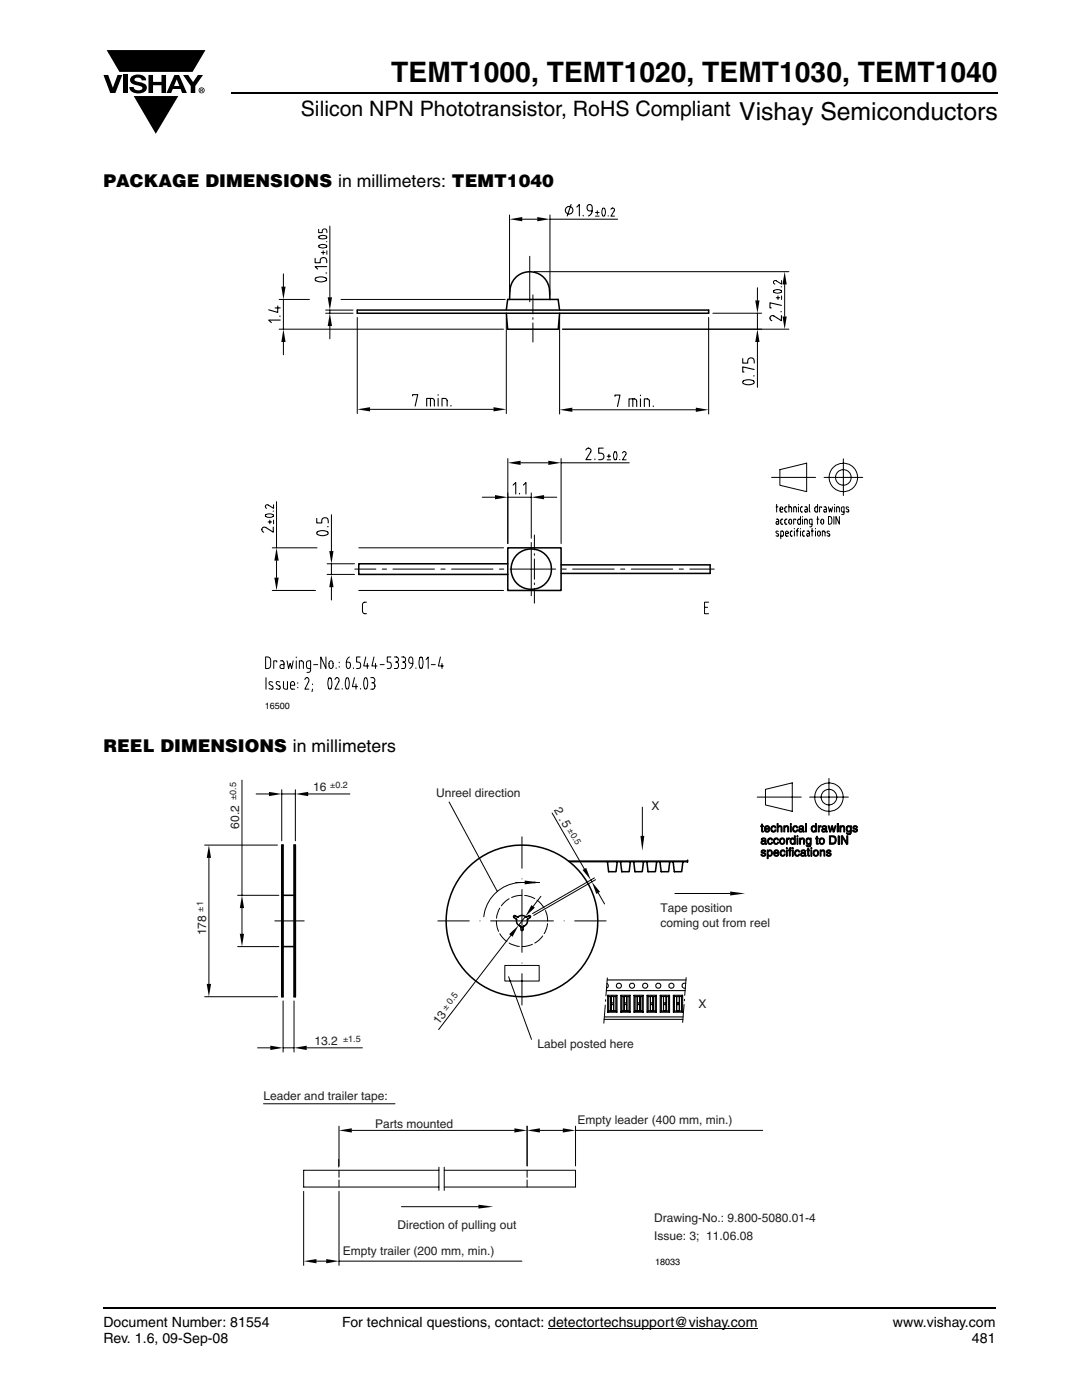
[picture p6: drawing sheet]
<svg xmlns="http://www.w3.org/2000/svg" width="216mm" height="279mm" viewBox="0 0 216 279" stroke-linecap="round" stroke-linejoin="round" font-family="sans-serif">
<g fill="#000">
<path d="M20.6 15h1l.9 2.5 1-2.5h.9l-1.4 3.6h-1zM24.6 15h.9v3.6h-.9zM26.3 15.3a2.1 2.1 0 0 1 2.8 .3l.1 .4h-.9a.79 .79 0 0 0-.7-.5 .79 .79 0 0 0-.8 .4l.3 .3 1 .2a1.08 1.08 0 0 1 1.2 1.1 1.08 1.08 0 0 1-1.1 1.1 1.73 1.73 0 0 1-2.4-1.2h.9a.96 .96 0 0 0 .8 .6 .96 .96 0 0 0 .9-.4 1.31 1.31 0 0 0-1.2-.6 1.03 1.03 0 0 1-1.1-.6 1.03 1.03 0 0 1 .2-1.1zM29.6 15h.9v1.3h1.7v-1.3h.9v3.6h-.9v-1.6h-1.7v1.6h-.9zM26.7 19.2h8.9l-4.5 7.5zM36.5 15h1.1l.9 1.4 1-1.4h1l-1.5 2.2v1.4h-.9v-1.4zM21.3 10h19.7l-2.6 4.4h-3.8h-10.8z"/>
<path d="M35.3 15.8l.5 1.4h-1.1zM34.8 15l-1.6 3.6h1l.3-.8h1.5l.3 .8h1l-1.6-3.6z"/>
<path d="M40.1 17.8h.2v.2h-.2zM40 17.7v.7h.1v-.3l.4 .3-.2-.3 .2-.2-.1-.2z"/>
<path d="M39.8 18a.46 .46 0 0 1 .9 0 .46 .46 0 0 1-.9 0zM39.6 18a.6 .6 0 0 0 1.2 0 .6 .6 0 0 0-1.2 0z"/>
</g>
<path d="M109.4 265.1h41.8" fill="none" stroke="#000" stroke-width=".2"/>
<path d="M46.1 18.6h153M20.6 261h178" fill="none" stroke="#000" stroke-width=".36"/>
<path d="M52.1 40.7h120.1v101.3h-120.1z" fill="#fff"/>
<g fill="none" stroke="#000" stroke-width=".2">
<path d="M55.7 59.8h6.1M56.6 54.7v2.5M56.6 59.8v5.9M63.6 45.8v.6h.7l.1-.5 .4-.2a.53 .53 0 0 1 .4 .7M63.7 49a1.14 1.14 0 0 1 1.5 .1 1.11 1.11 0 0 1-1.6 0zM63.7 47.1a1.14 1.14 0 0 1 1.5 .2 1.11 1.11 0 0 1-1.6 0zM64.1 50.4h.7M64.5 50v.8M65.1 48.2h.1M65.2 50v.8M65.8 45.1v14.2M68 59.8h32.8"/>
<path d="M101.7 42.9v16M104.2 43.7h3M105.7 51.1v9.1M106.3 58.9v3.8M106.6 54.2h50.8M109.7 42.9v16M109.7 43.7h13.5M118.8 43.1h.7M118.8 42.4h.7M119.2 42.1v.7M120.3 41.6l.1-.1a1.08 1.08 0 0 1 0 1.7l-.1-.2a1.53 1.53 0 0 1 0-1.4zM121.4 43v.1"/>
<path d="M121.9 41.8a.37 .37 0 0 1 .5-.3 .37 .37 0 0 1 .2 .6l-.7 1h.7M151.1 57.4v2.6M154.4 58a1.15 1.15 0 0 1 1.6 .1 1.06 1.06 0 0 1-1.7 0zM154.9 59.4h.7M155.2 59.1v.7M155.9 57.2h.1M156 56v.7l-1.1-.7a.37 .37 0 0 0-.6 .2 .37 .37 0 0 0 .3 .5M156 59.1v.7M156.6 56.8v6.4M55.7 65.7h44.8M56.6 68.3v2.5M65 62.5h5.4"/>
<path d="M65 61.9h5.4M65.8 61.9v.6M65.8 65.1v2.5M71.3 63.4v19.1M101 63.4v19.1M106.3 63.4v.3M106.3 64.5v3.8M111.7 62.7v19.9M112.2 65.7h45.2M141.4 63.4v19.2M142.2 62.5h9.8M151.1 62.5v3.2"/>
<path d="M151.1 68.3v9M73.8 81.7h24.7M96.2 99.2h2.6M101.3 91.5v17M101.3 99.2h4.7M103.9 92.4h5.5M106 98.4v9M108.6 99.2h2.5M112 91.5v17M112 92.4h13.6M114.2 81.8h24.6M121.1 91.8h.8"/>
<path d="M121.1 91h.8M121.5 90.7v.7M122.6 90.2l.2-.1a1.11 1.11 0 0 1 0 1.7l-.2-.1a1.57 1.57 0 0 1 0-1.5zM123.7 91.7v.1M124.2 90.4a.37 .37 0 0 1 .5-.2 .37 .37 0 0 1 .2 .5l-.7 1.1h.7M154 95.3h8.7M155.6 93.7l5.4-1.3v5.7l-5.4-1.3zM164.4 95.3h7.8M168.3 91.6v7.3M53 102.8v-.1a1.14 1.14 0 0 1 1.6 .2 1.11 1.11 0 0 1-1.7 0zM53.5 104.2h.7M53.8 103.8v.7"/>
<path d="M54.3 117.8h8.6M54.3 109.3h9M54.5 102h.1M54.6 100.7v.7l-1.1-.6a.37 .37 0 0 0-.5 .2 .37 .37 0 0 0 .2 .4M54.6 103.8v.7M55.2 100.1v9.2M55.2 111.9v3.4M65.3 114.6h5.4M65.3 112.5h5.4M66.1 102.7v7.3M66.1 112.5v2.1M66.1 117.2v2.5"/>
<path d="M70.8 113.6h4.2M71.6 117.8h28.9M71.6 109.3h28.9M76.3 113.6h.8M78.4 113.6h8.3M88 113.6h.8M90.1 113.6h8.3M99.7 113.6h.8M101.8 113.6h4.2v5.3M106 108.3v5.3h4.9M106.6 106.8v3M106.6 110.5v.3"/>
<path d="M106.6 111.6v4M106.6 116.3v.4M106.6 117.4v3M112.1 113.6h.9M114.3 113.6h8.3M123.8 113.6h.9M126 113.6h8.2M135.5 113.6h.9M137.6 113.6h4.9M154.8 101.2h.4M154.9 103.6h.3l.2 .3v.7h-.5v-.5h.5M155 100.7v1.5"/>
<path d="M155.3 106.1l-.4-.1-.1 .2 .5 .4 .1 .3h-.6M155.7 101.7h.5l-.1-.5h-.2a.73 .73 0 0 0-.2 .9l.5 .1M155.8 107h.4l.1-.2v-.5l-.1-.3h-.4v1.5M156.2 103.6l-.4 .1v.2v.6l.4 .1M156.7 106.5h.6l-.1-.4-.2-.1a.72 .72 0 0 0-.2 .9l.5 .1M157 103.6h-.3l-.1 .3 .1 .6 .3 .1M157 101.2h-.3l-.1 .2 .1 .7 .3 .1M157.4 101.2l.5 .1 .1 .9M157.4 100.7v1.5M157.5 103.7l.2-.1a.59 .59 0 0 1 0 1 .64 .64 0 0 1-.2-.9zM158.1 106h-.3l-.1 .3 .1 .6 .3 .1M158.4 102.2v-1h.4l.1 .1v.9"/>
<path d="M158.5 105.5v.1M158.5 106v1M158.8 103.8v-.2h-.4v1M158.9 106h.4M159.3 105.5l-.2 .2v1.3M159.3 100.7h.1M159.3 101.2v1M159.7 103.1v1.5h-.4l-.1-.2v-.6l.1-.2h.4M159.7 105.5v.1M159.7 106v1M160.1 101.2h-.2l-.2 .2 .1 .7 .3 .1M160.1 103.1v.1"/>
<path d="M160.1 103.6v1M160.5 106h-.2l-.2 .3 .1 .6 .3 .1M160.5 104.6v-1l.5 .1 .1 .9M160.6 101.2h.3l.2 .2v.8l-.4-.1-.2-.2 .2-.2h.4M161 106h.4l.1 .3v.7h-.4l-.1-.4 .5-.1M161.5 100.7v1.3l.1 .2M161.9 106h.4M162 104.6h-.3a.65 .65 0 0 1 .1-1h.2v1.2l-.1 .3h-.3M162 105.5v1.5M162.7 105.5v.1M162.7 106v1M163 103.6h.4"/>
<path d="M163.1 100.7v1.5h-.3l-.2-.2v-.7l.1-.1h.4M163.1 103.1v1.5M163.2 106.1l.2-.1a.59 .59 0 0 1 0 1 .65 .65 0 0 1-.2-.9zM163.9 103.7l.3-.1 .1 .2a.65 .65 0 0 1-.2 .8 .63 .63 0 0 1-.2-.9zM163.9 101.3v-.1h-.4v1M164.1 107v-1h.4l.1 .2v.8M164.4 101.2h.4l.1 .2v.8l-.4-.1v-.4h.4M165.3 103.1h.4a1.19 1.19 0 0 1 .1 1.5h-.5zM165.3 101.2l.2 1 .2-.7 .2 .7 .2-1M165.5 106.1l-.4-.1-.1 .2 .6 .5v.2l-.2 .1-.4-.1M166.4 103.1v1.5M166.5 100.7h.1"/>
<path d="M166.5 101.2v1M166.9 102.2v-1h.4l.2 .1v.9M167.5 103.1v1.5l-.7-1.5v1.5M168.4 102.2h-.3a.65 .65 0 0 1 .1-1h.2v1.2l-.1 .3h-.3M169.3 101.3l-.4-.1-.1 .2 .6 .4v.3h-.6M53 131.1h.5a.89 .89 0 0 1 .5 1.2 .84 .84 0 0 1-.1 .9 .84 .84 0 0 1-.9 .2zM53.1 135.2v2.4M54.4 136.1l-.5-.1-.2 .3 .1 .3 .6 .3a.33 .33 0 0 1 .1 .4 .33 .33 0 0 1-.3 .2l-.5-.1M55.2 132.1v-.2h-.6v1.5M55.8 136.1l-.4-.1-.3 .2a.88 .88 0 0 0 .8 .8v.2l-.1 .3-.7-.1M56 131.9h.5l.2 .4v1.1h-.5a.4 .4 0 0 1-.3-.4 .4 .4 0 0 1 .3-.4h.5M56.6 136v.4a.83 .83 0 0 0 .3 1.1h.5v-1.5"/>
<path d="M57.3 131.9l.3 1.5 .3-1 .3 1 .3-1.5M58 136.8h.8a.53 .53 0 0 0-.6-.7l-.2 .3v.9l.3 .2h.5M59.1 131.1v.2M59.1 131.9v1.5M59.4 136.3v.1M59.4 137.2v.1M59.7 133.4v-1.5h.6l.2 .3v1.2M60.8 135.6a.45 .45 0 0 1 .7-.3 .45 .45 0 0 1 .1 .7l-.8 1.5h.8M62 133.4h-.5a1.02 1.02 0 0 1-.1-1.5h.6v1.8l-.3 .5h-.4M62.4 137.5l-.1 .5M62.4 136.5v.1M62.6 132.6h.8"/>
<path d="M65 131.1v2.3l-1-2.3v2.3M65.7 135.3l.2-.1a2 2 0 0 1 0 2.3l-.3-.1-.2-.8 .1-.8zM65.8 132h.5l.1 .2v.9l-.3 .3-.4-.3v-.9zM66.8 135.6a.45 .45 0 0 1 .7-.3 .45 .45 0 0 1 .1 .7l-.8 1.5h.9M67.1 133.3v.1M67.7 132.1v.2M67.7 133v.2M68.3 137.4v.1M69.2 135.3l.1-.1a2 2 0 0 1 .1 2.3l-.3-.1-.2-.8 .1-.8zM69.7 131.1a1.72 1.72 0 0 0-.5 2.1l.2 .2a.65 .65 0 0 0 .5-.8 .65 .65 0 0 0-.8-.5M70.5 133.3v.1M70.7 135.2l-.4 1.8h1"/>
<path d="M71 136.5v1M71.9 131.1h-.7v1h.4a.67 .67 0 0 1 .3 .9 .67 .67 0 0 1-.7 .4M72 137.4v.1M72.8 135.3l.2-.1a2 2 0 0 1 0 2.3l-.2-.1-.2-.8v-.8zM73 131.1l-.4 1.8h1M73.1 120.2l-.6 .1-.2 .5 .1 1.4 .2 .2 .5 .1M73.3 132.4v1M74 135.2h.4a.53 .53 0 0 1 .4 .5 .53 .53 0 0 1-.4 .6M74.2 136.3h.2M74.4 136.3a.69 .69 0 0 1 .4 .6 .69 .69 0 0 1-.4 .6h-.4M74.6 131.1l-.4 1.8h1M74.9 132.4v1"/>
<path d="M75.9 132.6h.8M78 131.1h-.7v1h.4a.67 .67 0 0 1 .4 .9 .67 .67 0 0 1-.8 .4M78.7 131.1h.4a.52 .52 0 0 1 .4 .5 .52 .52 0 0 1-.4 .5M78.9 132.1h.2M79.1 132.1a.69 .69 0 0 1 .4 .7 .69 .69 0 0 1-.4 .6h-.4M80.1 131.1h.4a.52 .52 0 0 1 .4 .5 .52 .52 0 0 1-.4 .5M80.3 132.1h.2M80.5 132.1a.67 .67 0 0 1 .4 .9 .67 .67 0 0 1-.8 .4M82.4 132.4a.67 .67 0 0 1-.8-.5 .67 .67 0 0 1 .4-.8 1.19 1.19 0 0 1 .3 1.6l-.3 .5-.2 .2M83 133.3v.1M83.8 131.2l.3-.1a1.99 1.99 0 0 1 0 2.3l-.3-.1-.2-.8zM85 131.6l.4-.5v2.3"/>
<path d="M86.1 132.6h.8M87.9 131.1l-.4 1.8h1M88.2 132.4v1M140.6 121.2h.6M141.4 120.2h-.8v2.3h.8"/>
<circle cx="168.3" cy="95.3" r="1.55"/>
<circle cx="168.3" cy="95.3" r="2.84"/>
</g>
<g fill="#000">
<path d="M56.1 57.2h.9l-.4 2.6zM65.4 59.3h.8l-.4 2.6zM101.7 43.7l2.5-.4v.9zM107.2 43.3l2.5 .4-2.5 .5zM150.7 60h.8l-.4 2.5zM156.6 54.2l.4 2.6h-.9zM56.6 65.7l.4 2.6h-.9zM65.8 62.5l.4 2.6h-.8zM151.1 65.7l.4 2.6h-.8zM156.1 63.2h.9l-.4 2.5zM71.3 81.7l2.5-.4v.8zM98.5 81.3l2.5 .4-2.5 .4z"/>
<path d="M98.8 98.8l2.5 .4-2.5 .4zM101.3 92.4l2.6-.5v.9zM106 99.2l2.6-.4v.8zM109.4 91.9l2.6 .5-2.6 .4zM111.7 81.8l2.5-.4v.8zM138.8 81.4l2.6 .4-2.6 .4zM54.7 115.3h.9l-.4 2.5zM55.2 109.3l.4 2.6h-.9zM66.1 114.6l.4 2.6h-.8zM65.7 110h.8l-.4 2.5z"/>
</g>
<g fill="none" stroke="#000" stroke-width=".22">
<path d="M62.9 51.6v.8h1a.72 .72 0 0 1 .6-1 .72 .72 0 0 1 .7 1M63 55.5a1.84 1.84 0 0 1 2.2 .2v.1a1.69 1.69 0 0 1-2.3 0zM65 54.5h.2M65.2 53.2h-2.3l.5 .5M113.9 40.8l-.7 2.3M115.1 41.3l.5-.5v2.3M116.4 43v.1M118.2 42.1a.7 .7 0 0 1-1-.4 .7 .7 0 0 1 .5-.9l.1 .1a1.47 1.47 0 0 1-.4 2.2M54.9 61.5h1M55.4 61.1v1.3l-1.8-.6M55.8 63.1h.1M55.9 63.9h-2.3l.5 .5"/>
<path d="M82.3 79v-.2h1.1l-.6 2.2M85.9 79.5v1.5M87.4 78.8v.1M87.4 79.5v1.5M122.7 79.1v-.2h1l-.5 2.2M126.3 79.6v1.5M127.8 78.9v.1M127.8 79.6v1.5M148.2 71.6v.9h1a.72 .72 0 0 1 .6-1.1 .72 .72 0 0 1 .7 1.1M148.2 76.1a1.79 1.79 0 0 1 2.3 .1v.1a1.68 1.68 0 0 1-2.3 0zM150.4 75h.1M150.5 73.7l-2.3-.5v1h.3"/>
<path d="M155.8 62.2h.1M155.9 63v1l-1.5-.9a.52 .52 0 0 0-.7 .2 .52 .52 0 0 0 .3 .7M155.9 60.9l-2.3-.5v1.1h.3M85.1 81v-1.5h1.1l.3 .2 .2 1.3M88.2 81v-1.5l.7 .1 .3 .2v1.2M90 80.9v.1M102.4 96.8l.5-.5v2.3M103.7 98.5v.1M104.4 96.8l.5-.5v2.3M116.9 89.8a.52 .52 0 0 1 .7-.3 .52 .52 0 0 1 .3 .7l-1 1.5h1M118.7 91.6v.1M120.4 89.4h-.9v1.1a.72 .72 0 0 1 1 .6 .72 .72 0 0 1-1 .6"/>
<path d="M125.5 81.1v-1.5l1.4 .1 .1 .4v1M128.6 81.1v-1.5h.7l.3 .3v1.2M130.4 81v.1M54.5 105.2v1l-1.5-.9a.52 .52 0 0 0-.7 .2 .52 .52 0 0 0 .3 .7M63.2 103.5v.9h1a.72 .72 0 0 1 .6-1.1 .72 .72 0 0 1 .7 1.1M63.3 106.1a1.8 1.8 0 0 1 2.2 .2v.2a1.63 1.63 0 0 1-2.3 0zM65.4 105.1h.1"/>
<circle cx="113.6" cy="42" r=".76"/>
</g>
<g fill="none" stroke="#000" stroke-width=".31">
<path d="M101.7 59.8a5.4 5.4 0 0 1 1.6-4.7 4 4 0 0 1 6.4 3v1.7M71.3 61.9h70.1v.6h-70.1zM101 61.9l.3-2.1h10.1l.3 2.1M101 62.5l.3 3.2h10.1l.3-3.2M101.3 109.3h10.7v8.5h-10.7zM101.3 112.5h-29.7v2.1h29.7M112 112.7h29.7v1.7h-29.7"/>
<circle cx="106" cy="113.6" r="4"/>
</g>
<path d="M39 155.3h132.1v97.5h-132.1z" fill="#fff"/>
<g fill="#000">
<path d="M53.7 158l2.5 .5-2.5 .4zM58.9 158.5l2.6-.5v.9zM41.7 168.7l.4 2.5h-.8zM104.7 175.7l3 .4-3 .4zM106.5 175.9l1.2 .2-1.2 .2zM116.2 173.6l.8-.4 .9 2.4zM118.1 176l1.6 2-.7 .4zM127.8 166.8h.8l-.4 3zM145.7 177.9l3 .4-3 .4zM41.3 196.4h.8l-.4 2.5zM47.9 186.4h.8l-.4 2.5zM48.3 178.7l.4 2.5h-.8z"/>
<path d="M101.6 186.4l1.9-1.7-1.2 2.3zM106 180.6l.7 .5-1.9 1.8zM53.9 208.7l2.6 .4-2.6 .5zM58.7 209.1l2.5-.4v.9zM67.6 225.6l2.6-.4v.8zM102.6 225.2l2.6 .4-2.6 .4zM105.2 225.6l2.5-.4v.8zM112.3 225.2l2.5 .4-2.5 .4zM60.6 251.7l2.5-.4v.8zM65.1 251.3l2.5 .4-2.5 .4zM95.5 240.4l2.9 .4-2.9 .4z"/>
<path d="M152 167.4h.4l-.5 .2z" fill-rule="evenodd"/>
<path d="M152 167.8l.6 .1a.38 .38 0 0 0-.4 0 .38 .38 0 0 0-.1 .4l.5 .1a.4 .4 0 0 1-.6 .1 .4 .4 0 0 1 0-.7z" fill-rule="evenodd"/>
<path d="M151.8 170.5l.5 .2h-.4z" fill-rule="evenodd"/>
<path d="M152 164.5h.1v.3h.2v.2h-.2l.2 1.1-.3-.1v-.2v-.8h-.2v-.2h.2z" fill-rule="evenodd"/>
<path d="M152.1 169.7l.2-.1 .4 .2-.6 .1 .1 .2 .3 .1a.37 .37 0 0 1 .3 .4 .37 .37 0 0 1-.3 .3l-.6-.2h.6l.1-.3a.5 .5 0 0 1-.5-.1 .5 .5 0 0 1-.2-.5z" fill-rule="evenodd"/>
<path d="M152 167.3l.3-.1a.54 .54 0 0 1 .5 .2 .54 .54 0 0 1 .1 .6v.3h-.4l.1-.4-.6-.1 .6-.1v-.2z" fill-rule="evenodd"/>
<path d="M152.3 168.3h.4z" fill-rule="evenodd"/>
<path d="M152.7 165h.4l-.4 .3h.9v.2h-.9l.2 .3 .2 .1h-.4l-.2-.5z" fill-rule="evenodd"/>
<path d="M152.3 169.8h.4l.1 .2z" fill-rule="evenodd"/>
<path d="M152.7 168.4l.3-.1v.2z" fill-rule="evenodd"/>
<path d="M152.7 164.9a.53 .53 0 0 1 .6-.1 .53 .53 0 0 1 .3 .5h-.9h.7a.5 .5 0 0 0-.7-.4z" fill-rule="evenodd"/>
<path d="M153.1 169.6l.4 .2a.5 .5 0 0 0-.3 .5 .5 .5 0 0 0 .4 .4h-.3v.7h-.2z" fill-rule="evenodd"/>
<path d="M153.3 169.8h.3z" fill-rule="evenodd"/>
<path d="M153.3 167.4h.4l-.3 .3a.49 .49 0 0 0 .3 .6h-.4l-.1-.2z" fill-rule="evenodd"/>
<path d="M152.7 165.9h.4l.5-.2a.54 .54 0 0 1-.4 .4 .54 .54 0 0 1-.5-.2z" fill-rule="evenodd"/>
<path d="M153.3 169.7a.54 .54 0 0 1 .7 .1 .54 .54 0 0 1 .1 .7 .49 .49 0 0 1-.7 .3l-.1-.1h.3a.5 .5 0 0 0 .3-.6 .5 .5 0 0 0-.6-.3z" fill-rule="evenodd"/>
<path d="M153.3 167.4a.48 .48 0 0 1 .6-.2 .48 .48 0 0 1 .3 .5z" fill-rule="evenodd"/>
<path d="M153.9 165h.4a.49 .49 0 0 0-.3 .4 .49 .49 0 0 0 .3 .5h-.4l-.1-.2z" fill-rule="evenodd"/>
<path d="M153.3 168.3h.4l.5-.2a.49 .49 0 0 1-.4 .4 .49 .49 0 0 1-.5-.2z" fill-rule="evenodd"/>
<path d="M154 164.9l.5-.1 .2 .1 .1 .3h-.2l-.1-.2z" fill-rule="evenodd"/>
<path d="M154.5 167.4h.4a.51 .51 0 0 0-.4 .4 .51 .51 0 0 0 .3 .5h-.3l-.1-.2z" fill-rule="evenodd"/>
<path d="M154.5 169.8h.4l-.3 .1v.3h.8v.1h-.8v.3l.3 .1h-.4l-.1-.4z" fill-rule="evenodd"/>
<path d="M153.9 165.9h.4l.3-.3h.2a.49 .49 0 0 1-.3 .5 .49 .49 0 0 1-.6-.2z" fill-rule="evenodd"/>
<path d="M154.5 167.4l.2-.2a.44 .44 0 0 1 .7 .5h-.2l-.1-.2z" fill-rule="evenodd"/>
<path d="M154.5 169.7a.54 .54 0 0 1 .6 0 .54 .54 0 0 1 .3 .5h-.8h.6l-.1-.4z" fill-rule="evenodd"/>
<path d="M155.1 164.4h.2v.6h.2l-.2 .2v.8h-.2z" fill-rule="evenodd"/>
<path d="M155.3 165h.3z" fill-rule="evenodd"/>
<path d="M154.5 168.3h.4l.3-.2h.2a.5 .5 0 0 1-.4 .4 .5 .5 0 0 1-.5-.2z" fill-rule="evenodd"/>
<path d="M154.5 170.7h.6l.1-.2h.2v.1a.52 .52 0 0 1-.9 .1z" fill-rule="evenodd"/>
<path d="M155.3 164.9a.41 .41 0 0 1 .5-.1 .41 .41 0 0 1 .3 .4v.8h-.3v-.9l-.1-.1z" fill-rule="evenodd"/>
<path d="M155.7 167.4h.4a.49 .49 0 0 0-.4 .5 .49 .49 0 0 0 .4 .4h-.4a.79 .79 0 0 1 0-.9z" fill-rule="evenodd"/>
<path d="M155.8 169.8h.4a.54 .54 0 0 0-.2 .8l.2 .1h-.4l-.1-.3z" fill-rule="evenodd"/>
<path d="M155.7 167.4a.6 .6 0 0 1 .8 .1 .6 .6 0 0 1 0 .8 .6 .6 0 0 1-.8 0h.4a.5 .5 0 0 0 .3-.4 .5 .5 0 0 0-.3-.5z" fill-rule="evenodd"/>
<path d="M155.8 169.7l.6-.1 .3 .5z" fill-rule="evenodd"/>
<path d="M156.4 164.8l.4 .2-.2 .2v.8h-.2z" fill-rule="evenodd"/>
<path d="M156.6 165h.3z" fill-rule="evenodd"/>
<path d="M155.8 170.7h.5l.2-.3 .2 .1a.49 .49 0 0 1-.4 .4 .49 .49 0 0 1-.5-.2z" fill-rule="evenodd"/>
<path d="M156.6 164.9l.4-.1 .3 .1 .1 1.1h-.2l-.1-1z" fill-rule="evenodd"/>
<path d="M156.9 167.2l.4 .3-.2 .3v.7h-.2z" fill-rule="evenodd"/>
<path d="M157.3 167.3l.2-.1v.2l-.4 .1z" fill-rule="evenodd"/>
<path d="M157.5 169.3h.3l-.1 .3h.2v.2h-.2v1.1h-.2v-1.1h-.2z" fill-rule="evenodd"/>
<path d="M157.8 167.4h.4a.49 .49 0 0 0-.4 .5 .49 .49 0 0 0 .4 .4l.3 .1a.61 .61 0 0 1-.8-.2 .61 .61 0 0 1 .1-.8z" fill-rule="evenodd"/>
<path d="M157.6 169.2h.3v.1h-.4z" fill-rule="evenodd"/>
<path d="M157.8 167.4l.3-.2 .4 .2z" fill-rule="evenodd"/>
<path d="M158.2 168.3h.3z" fill-rule="evenodd"/>
<path d="M158.3 165h.4a.49 .49 0 0 0-.3 .4 .49 .49 0 0 0 .3 .5h-.4l-.1-.2z" fill-rule="evenodd"/>
<path d="M158.7 169.8h.4a.49 .49 0 0 0-.4 .5 .49 .49 0 0 0 .4 .4l-.5-.1-.1-.4z" fill-rule="evenodd"/>
<path d="M158.5 166.8h.2v1.7l-.4-.2 .2-.2v-.5l-.2-.2h.2z" fill-rule="evenodd"/>
<path d="M158.3 164.9l.4-.1a.42 .42 0 0 1 .5 .4h-.2l-.2-.2z" fill-rule="evenodd"/>
<path d="M158.7 169.8l.5-.2 .4 .5h-.2l-.1-.3z" fill-rule="evenodd"/>
<path d="M158.3 165.9h.5l.2-.3h.2a.48 .48 0 0 1-.4 .5 .48 .48 0 0 1-.5-.2z" fill-rule="evenodd"/>
<path d="M159.5 165l.4-.1-.3 .3h-.2z" fill-rule="evenodd"/>
<path d="M159.4 165.5l.7-.1-.1 .1a.29 .29 0 0 0-.4 0 .29 .29 0 0 0 0 .4h.5a.42 .42 0 0 1-.5 .2 .42 .42 0 0 1-.2-.6z" fill-rule="evenodd"/>
<path d="M158.7 170.7h.4l.5-.3a.49 .49 0 0 1-.4 .5 .49 .49 0 0 1-.5-.2z" fill-rule="evenodd"/>
<path d="M159.5 167.2l.4 .2-.2 .4v.7h-.2z" fill-rule="evenodd"/>
<path d="M159.7 167.4h.4z" fill-rule="evenodd"/>
<path d="M159.9 169.8h.4l-.5 .2z" fill-rule="evenodd"/>
<path d="M159.8 170.3l.7-.1-.6 .3 .2 .2h.4a.41 .41 0 0 1-.5 .2 .41 .41 0 0 1-.2-.5z" fill-rule="evenodd"/>
<path d="M159.5 164.9l.4-.1 .4 .1 .1 1h-.4l.1-.2v-.3h-.6l.6-.1v-.2z" fill-rule="evenodd"/>
<path d="M159.8 165.9h.4z" fill-rule="evenodd"/>
<path d="M159.8 167.4a.4 .4 0 0 1 .4-.2 .4 .4 0 0 1 .3 .4v.9h-.2l-.1-1.1z" fill-rule="evenodd"/>
<path d="M159.9 169.8l.5-.2a.85 .85 0 0 1 .4 1.1h-.4l.1-.5h-.6l.6-.1-.1-.3z" fill-rule="evenodd"/>
<path d="M160.2 170.7h.4z" fill-rule="evenodd"/>
<path d="M160.2 165.9h.3v.1z" fill-rule="evenodd"/>
<path d="M160.6 170.8l.3-.1v.2z" fill-rule="evenodd"/>
<path d="M160.9 167.4h.4a.51 .51 0 0 0-.3 .5 .51 .51 0 0 0 .3 .4h.3a.6 .6 0 0 1-.8-.1 .6 .6 0 0 1 .1-.8z" fill-rule="evenodd"/>
<path d="M160.8 168.6l.4 .2 .5 .1-.6 .1z" fill-rule="evenodd"/>
<path d="M160.9 167.4l.4-.2 .4 .2z" fill-rule="evenodd"/>
<path d="M161.2 169.3h.2v.3h.2v.2h-.2l.1 1.1h-.2l-.1-.3v-.8h-.2v-.2h.2z" fill-rule="evenodd"/>
<path d="M161.7 167.2h.2l-.1 1.5-.1 .2-.4-.1 .3-.2v-.3h-.3l.4-.3-.2-.6h.2z" fill-rule="evenodd"/>
<path d="M162 164.9l.4 .1-.3 .2 .1 .6 .5 .1a.61 .61 0 0 1-.8-.1 .61 .61 0 0 1 .1-.9z" fill-rule="evenodd"/>
<path d="M162 164.9a.45 .45 0 0 1 .7 .1z" fill-rule="evenodd"/>
<path d="M162.4 169.8h.4l-.3 .2a.49 .49 0 0 0 .3 .7h-.4l-.1-.1z" fill-rule="evenodd"/>
<path d="M162.4 165.9h.3z" fill-rule="evenodd"/>
<path d="M162.4 169.8a.62 .62 0 0 1 .8 0 .62 .62 0 0 1 0 .9 .62 .62 0 0 1-.8 0h.4a.49 .49 0 0 0 .3-.4 .49 .49 0 0 0-.3-.5z" fill-rule="evenodd"/>
<path d="M162.7 164.4h.2v1.6l-.4-.1 .2-.3-.2-.6h.2z" fill-rule="evenodd"/>
<path d="M162.9 166.9h.2v.3h.2v.2h-.2v.8l.2 .1v.2l-.4-.2v-.9h-.2v-.2h.2z" fill-rule="evenodd"/>
<path d="M163.3 164.8l.3 .2-.1 .2v.8h-.2z" fill-rule="evenodd"/>
<path d="M163.6 167.4h.4a.49 .49 0 0 0-.4 .5 .49 .49 0 0 0 .4 .4h-.4l-.1-.2z" fill-rule="evenodd"/>
<path d="M163.6 164.8h.2v.2h-.4z" fill-rule="evenodd"/>
<path d="M163.6 169.6l.4 .2-.2 .3v.8h-.2z" fill-rule="evenodd"/>
<path d="M163.8 169.8h.3z" fill-rule="evenodd"/>
<path d="M163.6 167.4a.6 .6 0 0 1 1 .5 .6 .6 0 0 1-1 .4h.4l.3-.2a.49 .49 0 0 0-.4-.7z" fill-rule="evenodd"/>
<path d="M164.1 164.9h.4l-.5 .3z" fill-rule="evenodd"/>
<path d="M164.1 165.4h.7l-.2 .1a.3 .3 0 0 0-.3 0 .3 .3 0 0 0-.1 .3l.5 .1a.43 .43 0 0 1-.4 .2 .43 .43 0 0 1-.3-.4z" fill-rule="evenodd"/>
<path d="M163.9 169.8l.3-.2 .3 .2 .1 1.1h-.2l-.1-1.1z" fill-rule="evenodd"/>
<path d="M164.1 164.9l.4-.1 .4 .1 .1 1h-.4l.2-.5h-.7l.7-.2-.1-.2z" fill-rule="evenodd"/>
<path d="M164.4 165.9h.4z" fill-rule="evenodd"/>
<path d="M164.9 170.5l.5 .2h-.5z" fill-rule="evenodd"/>
<path d="M164.8 165.9h.3v.1z" fill-rule="evenodd"/>
<path d="M165 169.7l.4-.1 .3 .1-.5 .1v.3a.48 .48 0 0 1 .6 .6l-.3 .2-.6-.2h.5l.2-.2a.68 .68 0 0 1-.7-.6z" fill-rule="evenodd"/>
<path d="M165.2 164.8h.2l.3 1-.1 .2z" fill-rule="evenodd"/>
<path d="M165.3 169.8h.5v.2z" fill-rule="evenodd"/>
<path d="M165.9 164.8h.2l-.3 1.2h-.2z" fill-rule="evenodd"/>
<path d="M166.1 164.8l.3 1-.1 .2-.3-.9z" fill-rule="evenodd"/>
<path d="M165.5 166.8h.8l.4 .2h-1v1.3h.9l-.1 .1-1 .1z" fill-rule="evenodd"/>
<path d="M166.1 167h.6a1.08 1.08 0 0 1-.1 1.3h-.9h.6a.57 .57 0 0 0 .3-.8l-.1-.4z" fill-rule="evenodd"/>
<path d="M166.6 164.8h.2l-.3 1.2h-.2z" fill-rule="evenodd"/>
<path d="M167.6 164.8l.4 .2-.2 .2v.8h-.2z" fill-rule="evenodd"/>
<path d="M167.8 165h.3z" fill-rule="evenodd"/>
<path d="M167.9 166.8h.2v1.7h-.2z" fill-rule="evenodd"/>
<path d="M168.1 166.8l.9 1.4-.1 .3-.8-1.4z" fill-rule="evenodd"/>
<path d="M167.8 164.9l.3-.1 .4 .1 .1 1.1h-.2l-.1-1z" fill-rule="evenodd"/>
<path d="M168.9 165h.5l-.2 .1a.54 .54 0 0 0 .2 .8h.3a.44 .44 0 0 1-.8-.1z" fill-rule="evenodd"/>
<path d="M168.9 166.2l.4 .2h.5l-.3 .2a.47 .47 0 0 1-.6-.4z" fill-rule="evenodd"/>
<path d="M169 166.8h.2v1.7h-.3z" fill-rule="evenodd"/>
<path d="M169 164.9a.43 .43 0 0 1 .7 .1z" fill-rule="evenodd"/>
<path d="M169.7 164.8h.2l-.1 1.6h-.5l.3-.1 .1-.4h-.3a.54 .54 0 0 0 .2-.8l-.1-.1h.2z" fill-rule="evenodd"/>
<path d="M170.1 165.6l.5 .3h-.4z" fill-rule="evenodd"/>
<path d="M170.2 164.9l.4-.1 .3 .1h.1l-.5 .1-.1 .2 .7 .4a.5 .5 0 0 1-.3 .5 .5 .5 0 0 1-.6-.2l.7-.1v-.2l-.7-.3z" fill-rule="evenodd"/>
<path d="M170.6 164.9h.4l.1 .3z" fill-rule="evenodd"/>
</g>
<g fill="none" stroke="#000" stroke-width=".2">
<path d="M48.3 155.7v23M51.1 158.5h2.6M56.2 157.6v10.2M56.2 158.5h2.7M58.9 157.6v10.2M61.5 158.5h8.3M151.1 159.1h8.8M152.7 157.5l5.4-1.3v5.7l-5.4-1.3zM161.6 159.1h7.7M165.4 155.4v7.3M40.8 168.7h14.6M41.7 171.2v25.2"/>
<path d="M47.4 178.7h8.2M89.6 160.1l9.6 17.7M101.6 179.4l-.8 .6-.8 .8M102.9 176.1h4.8M104.2 176.1a7.7 7.7 0 0 0-7.7 6.9M104.2 178.7l-1.3 .1-.8 .3M104.2 167v6.3M104.2 177.5v12.6M104.2 175.4h.1M104.7 178.7l1.3 .3 .7 .4M107.2 179.6l.8 .8 .6 .8M107.9 178.9l-1.5 2"/>
<path d="M110.2 162.2l6.4 11.2M117.9 175.6l.2 .4M118.6 175.2l-12.3 7.1M118.8 175.6l-12.3 7.1M119.4 178.2l1.2 2.2M128.2 161.1v5.7M134.7 178.3h11M151.8 170.5l.5 .2h-.4zM152 164.5h.1v.3h.2v.2h-.2l.2 1.1-.3-.1v-.2v-.8h-.2v-.2h.2zM152 167.4h.4l-.5 .2zM152 167.8l.6 .1a.38 .38 0 0 0-.4 0 .38 .38 0 0 0-.1 .4l.5 .1a.4 .4 0 0 1-.6 .1 .4 .4 0 0 1 0-.7zM152 167.3l.3-.1a.54 .54 0 0 1 .5 .2 .54 .54 0 0 1 .1 .6v.3h-.4l.1-.4-.6-.1 .6-.1v-.2z"/>
<path d="M152.1 169.7l.2-.1 .4 .2-.6 .1 .1 .2 .3 .1a.37 .37 0 0 1 .3 .4 .37 .37 0 0 1-.3 .3l-.6-.2h.6l.1-.3a.5 .5 0 0 1-.5-.1 .5 .5 0 0 1-.2-.5zM152.3 168.3h.4zM152.3 169.8h.4l.1 .2zM152.7 168.4l.3-.1v.2zM152.7 165.9h.4l.5-.2a.54 .54 0 0 1-.4 .4 .54 .54 0 0 1-.5-.2zM152.7 165h.4l-.4 .3h.9v.2h-.9l.2 .3 .2 .1h-.4l-.2-.5zM152.7 164.9a.53 .53 0 0 1 .6-.1 .53 .53 0 0 1 .3 .5h-.9h.7a.5 .5 0 0 0-.7-.4zM153.1 169.6l.4 .2a.5 .5 0 0 0-.3 .5 .5 .5 0 0 0 .4 .4h-.3v.7h-.2zM153.3 169.8h.3zM153.3 168.3h.4l.5-.2a.49 .49 0 0 1-.4 .4 .49 .49 0 0 1-.5-.2zM153.3 167.4h.4l-.3 .3a.49 .49 0 0 0 .3 .6h-.4l-.1-.2zM153.3 169.7a.54 .54 0 0 1 .7 .1 .54 .54 0 0 1 .1 .7 .49 .49 0 0 1-.7 .3l-.1-.1h.3a.5 .5 0 0 0 .3-.6 .5 .5 0 0 0-.6-.3z"/>
<path d="M153.3 167.4a.48 .48 0 0 1 .6-.2 .48 .48 0 0 1 .3 .5zM153.9 165.9h.4l.3-.3h.2a.49 .49 0 0 1-.3 .5 .49 .49 0 0 1-.6-.2zM153.9 165h.4a.49 .49 0 0 0-.3 .4 .49 .49 0 0 0 .3 .5h-.4l-.1-.2zM154 164.9l.5-.1 .2 .1 .1 .3h-.2l-.1-.2zM154.5 168.3h.4l.3-.2h.2a.5 .5 0 0 1-.4 .4 .5 .5 0 0 1-.5-.2zM154.5 167.4h.4a.51 .51 0 0 0-.4 .4 .51 .51 0 0 0 .3 .5h-.3l-.1-.2zM154.5 169.8h.4l-.3 .1v.3h.8v.1h-.8v.3l.3 .1h-.4l-.1-.4zM154.5 167.4l.2-.2a.44 .44 0 0 1 .7 .5h-.2l-.1-.2zM154.5 170.7h.6l.1-.2h.2v.1a.52 .52 0 0 1-.9 .1zM154.5 169.7a.54 .54 0 0 1 .6 0 .54 .54 0 0 1 .3 .5h-.8h.6l-.1-.4zM155.1 164.4h.2v.6h.2l-.2 .2v.8h-.2zM155.3 165h.3z"/>
<path d="M155.3 164.9a.41 .41 0 0 1 .5-.1 .41 .41 0 0 1 .3 .4v.8h-.3v-.9l-.1-.1zM155.7 167.4h.4a.49 .49 0 0 0-.4 .5 .49 .49 0 0 0 .4 .4h-.4a.79 .79 0 0 1 0-.9zM155.7 167.4a.6 .6 0 0 1 .8 .1 .6 .6 0 0 1 0 .8 .6 .6 0 0 1-.8 0h.4a.5 .5 0 0 0 .3-.4 .5 .5 0 0 0-.3-.5zM155.8 170.7h.5l.2-.3 .2 .1a.49 .49 0 0 1-.4 .4 .49 .49 0 0 1-.5-.2zM155.8 169.8h.4a.54 .54 0 0 0-.2 .8l.2 .1h-.4l-.1-.3zM155.8 169.7l.6-.1 .3 .5zM156.4 164.8l.4 .2-.2 .2v.8h-.2zM156.6 165h.3zM156.6 164.9l.4-.1 .3 .1 .1 1.1h-.2l-.1-1zM156.9 169.6h.2v1.3h-.2zM156.9 169.2h.2v.2h-.2zM156.9 167.2l.4 .3-.2 .3v.7h-.2z"/>
<path d="M157.3 167.3l.2-.1v.2l-.4 .1zM157.5 169.3h.3l-.1 .3h.2v.2h-.2v1.1h-.2v-1.1h-.2zM157.6 169.2h.3v.1h-.4zM157.7 164.8h.2v1.2h-.2zM157.7 164.4h.2v.2h-.2zM157.8 167.4h.4a.49 .49 0 0 0-.4 .5 .49 .49 0 0 0 .4 .4l.3 .1a.61 .61 0 0 1-.8-.2 .61 .61 0 0 1 .1-.8zM157.8 167.4l.3-.2 .4 .2zM158.1 169.6h.2v1.3h-.2zM158.1 169.2h.2v.2h-.2zM158.2 168.3h.3zM158.3 165h.4a.49 .49 0 0 0-.3 .4 .49 .49 0 0 0 .3 .5h-.4l-.1-.2zM158.3 165.9h.5l.2-.3h.2a.48 .48 0 0 1-.4 .5 .48 .48 0 0 1-.5-.2z"/>
<path d="M158.3 164.9l.4-.1a.42 .42 0 0 1 .5 .4h-.2l-.2-.2zM158.5 166.8h.2v1.7l-.4-.2 .2-.2v-.5l-.2-.2h.2zM158.7 170.7h.4l.5-.3a.49 .49 0 0 1-.4 .5 .49 .49 0 0 1-.5-.2zM158.7 169.8h.4a.49 .49 0 0 0-.4 .5 .49 .49 0 0 0 .4 .4l-.5-.1-.1-.4zM158.7 169.8l.5-.2 .4 .5h-.2l-.1-.3zM159 167.2h.2v1.3h-.2zM159 166.8h.2v.2h-.2zM159.4 165.5l.7-.1-.1 .1a.29 .29 0 0 0-.4 0 .29 .29 0 0 0 0 .4h.5a.42 .42 0 0 1-.5 .2 .42 .42 0 0 1-.2-.6zM159.5 165l.4-.1-.3 .3h-.2zM159.5 164.9l.4-.1 .4 .1 .1 1h-.4l.1-.2v-.3h-.6l.6-.1v-.2zM159.5 167.2l.4 .2-.2 .4v.7h-.2zM159.7 167.4h.4z"/>
<path d="M159.8 167.4a.4 .4 0 0 1 .4-.2 .4 .4 0 0 1 .3 .4v.9h-.2l-.1-1.1zM159.8 165.9h.4zM159.8 170.3l.7-.1-.6 .3 .2 .2h.4a.41 .41 0 0 1-.5 .2 .41 .41 0 0 1-.2-.5zM159.9 169.8h.4l-.5 .2zM159.9 169.8l.5-.2a.85 .85 0 0 1 .4 1.1h-.4l.1-.5h-.6l.6-.1-.1-.3zM160.2 165.9h.3v.1zM160.2 170.7h.4zM160.6 170.8l.3-.1v.2zM160.7 164.4h.2v1.6h-.2zM160.8 168.6l.4 .2 .5 .1-.6 .1zM160.9 167.4h.4a.51 .51 0 0 0-.3 .5 .51 .51 0 0 0 .3 .4h.3a.6 .6 0 0 1-.8-.1 .6 .6 0 0 1 .1-.8zM160.9 167.4l.4-.2 .4 .2z"/>
<path d="M161.2 169.3h.2v.3h.2v.2h-.2l.1 1.1h-.2l-.1-.3v-.8h-.2v-.2h.2zM161.7 167.2h.2l-.1 1.5-.1 .2-.4-.1 .3-.2v-.3h-.3l.4-.3-.2-.6h.2zM161.8 169.6h.2v1.3h-.2zM161.8 169.2h.2v.2h-.2zM162 164.9l.4 .1-.3 .2 .1 .6 .5 .1a.61 .61 0 0 1-.8-.1 .61 .61 0 0 1 .1-.9zM162 164.9a.45 .45 0 0 1 .7 .1zM162.4 169.8h.4l-.3 .2a.49 .49 0 0 0 .3 .7h-.4l-.1-.1zM162.4 169.8a.62 .62 0 0 1 .8 0 .62 .62 0 0 1 0 .9 .62 .62 0 0 1-.8 0h.4a.49 .49 0 0 0 .3-.4 .49 .49 0 0 0-.3-.5zM162.4 165.9h.3zM162.7 164.4h.2v1.6l-.4-.1 .2-.3-.2-.6h.2zM162.9 166.9h.2v.3h.2v.2h-.2v.8l.2 .1v.2l-.4-.2v-.9h-.2v-.2h.2zM163.3 164.8l.3 .2-.1 .2v.8h-.2z"/>
<path d="M163.6 167.4h.4a.49 .49 0 0 0-.4 .5 .49 .49 0 0 0 .4 .4h-.4l-.1-.2zM163.6 164.8h.2v.2h-.4zM163.6 167.4a.6 .6 0 0 1 1 .5 .6 .6 0 0 1-1 .4h.4l.3-.2a.49 .49 0 0 0-.4-.7zM163.6 169.6l.4 .2-.2 .3v.8h-.2zM163.8 169.8h.3zM163.9 169.8l.3-.2 .3 .2 .1 1.1h-.2l-.1-1.1zM164.1 165.4h.7l-.2 .1a.3 .3 0 0 0-.3 0 .3 .3 0 0 0-.1 .3l.5 .1a.43 .43 0 0 1-.4 .2 .43 .43 0 0 1-.3-.4zM164.1 164.9h.4l-.5 .3zM164.1 164.9l.4-.1 .4 .1 .1 1h-.4l.2-.5h-.7l.7-.2-.1-.2zM164.4 165.9h.4zM164.8 165.9h.3v.1zM164.9 170.5l.5 .2h-.5z"/>
<path d="M165 169.7l.4-.1 .3 .1-.5 .1v.3a.48 .48 0 0 1 .6 .6l-.3 .2-.6-.2h.5l.2-.2a.68 .68 0 0 1-.7-.6zM165.2 164.8h.2l.3 1-.1 .2zM165.3 169.8h.5v.2zM165.5 166.8h.8l.4 .2h-1v1.3h.9l-.1 .1-1 .1zM165.9 164.8h.2l-.3 1.2h-.2zM166.1 164.8l.3 1-.1 .2-.3-.9zM166.1 167h.6a1.08 1.08 0 0 1-.1 1.3h-.9h.6a.57 .57 0 0 0 .3-.8l-.1-.4zM166.6 164.8h.2l-.3 1.2h-.2zM167 164.8h.3v1.2h-.3zM167 164.4h.3v.2h-.3zM167.2 166.8h.3v1.7h-.3zM167.6 164.8l.4 .2-.2 .2v.8h-.2z"/>
<path d="M167.8 165h.3zM167.8 164.9l.3-.1 .4 .1 .1 1.1h-.2l-.1-1zM167.9 166.8h.2v1.7h-.2zM168.1 166.8l.9 1.4-.1 .3-.8-1.4zM168.9 166.2l.4 .2h.5l-.3 .2a.47 .47 0 0 1-.6-.4zM168.9 165h.5l-.2 .1a.54 .54 0 0 0 .2 .8h.3a.44 .44 0 0 1-.8-.1zM169 166.8h.2v1.7h-.3zM169 164.9a.43 .43 0 0 1 .7 .1zM169.7 164.8h.2l-.1 1.6h-.5l.3-.1 .1-.4h-.3a.54 .54 0 0 0 .2-.8l-.1-.1h.2zM170.1 165.6l.5 .3h-.4zM170.2 164.9l.4-.1 .3 .1h.1l-.5 .1-.1 .2 .7 .4a.5 .5 0 0 1-.3 .5 .5 .5 0 0 1-.6-.2l.7-.1v-.2l-.7-.3zM170.6 164.9h.4l.1 .3z"/>
<path d="M40.8 198.9h14.6M47.4 188.9h8.2M48.3 181.2v5.2M54.8 183.8h5.9M56.5 199.8v10.2M58.7 199.8v10.2M87.4 183.8h6.2M95.8 183.8h.1M97.9 183.8h12.5M99 183.8l.2 1.2 .3 .9M99.7 181.2l-.5 1.2-.1 .8M99.7 186.3l.6 .9 .8 .7"/>
<path d="M100.7 192.7h6.9v3.1h-6.9zM101.5 194.9l4.6 12.5M101.6 188.2l1.2 .5 .8 .2M101.9 186.7l-14.4 18.8M104.2 194.3v6.3M104.2 192.2h.1M104.8 182.9l-1.3 1.8M106.2 188.5l-2 .4M108.3 186.8l-.7 .8-.9 .6M108.8 181.7l.3 .9 .2 1.2M109.2 184.3l-.1 .8-.5 1.2M112.6 183.8h.1"/>
<path d="M114.7 183.8h6.2M120.8 199.5v.3M121.2 195.2l-.3 3.6M136.6 199.4v.3M136.9 195.1l-.3 3.6M51.4 209.1h2.5M56.5 209.1h2.2M61.2 209.1h11.1M120.8 200.6l-.3 3.6M136.5 200.5l-.3 3.5M52.6 220.3h26.2M60.6 237.8v14.7"/>
<path d="M67.6 231.4v1.5M67.6 224.7v8M67.6 233.6v1.4M67.6 235.5v1.4M67.6 237.8v14.7M70.2 225.6h32.4M87.6 233.6h-27v3.3h27M87.6 232.9v4.7M88.6 233.6h26.2v3.3h-26.2M88.6 232.9v4.7M105.2 224.7v8M105.2 233.6v1.4"/>
<path d="M105.2 235.5v1.4M107.7 225.6h4.6M114.8 225.6h37.4M114.8 224.7v8M63.1 251.7h2M67.6 251.7h36.5M80.1 240.8h15.4"/>
<circle cx="165.4" cy="159.1" r="2.84"/>
<circle cx="165.4" cy="159.1" r="1.56"/>
</g>
<g fill="#000">
<path d="M156.9 169.6h.2v1.3h-.2zM156.9 169.2h.2v.2h-.2zM157.7 164.8h.2v1.2h-.2zM157.7 164.4h.2v.2h-.2zM158.1 169.6h.2v1.3h-.2zM158.1 169.2h.2v.2h-.2zM159 167.2h.2v1.3h-.2zM159 166.8h.2v.2h-.2zM160.7 164.4h.2v1.6h-.2zM161.8 169.6h.2v1.3h-.2zM161.8 169.2h.2v.2h-.2zM167 164.8h.3v1.2h-.3z"/>
<path d="M167 164.4h.3v.2h-.3zM167.2 166.8h.3v1.7h-.3z"/>
</g>
<g fill="none" stroke="#000" stroke-width=".31">
<path d="M56.2 168.7h.3v30.2h-.3zM56.5 178.7h2.2M58.7 168.7h.2v30.2h-.2zM113.5 171.9h23.7M113.6 172h23.6M121.2 172l.2 2h1.5l.3-2M123.8 172l.3 2h1.4l.3-2M126.4 172l.3 2h1.5l.2-2M129.1 172l.2 2h1.5l.2-2M131.7 172l.2 2h1.5l.2-2M134.3 172l.3 2h1.4l.3-2M137.2 171.7v.4"/>
<path d="M56.5 188.9h2.2M102.6 182.7l.6 .3a1.64 1.64 0 0 1 1.9 0l.5-.3 .3 .2-.7 .5a1.45 1.45 0 0 1-.8 1.6l-.1 .6-.1 .1-.2-.1v-.6a1.56 1.56 0 0 1-1-1.6l-.5-.4z"/>
<circle cx="104.2" cy="183.8" r="15.1"/>
</g>
<g fill="none" stroke="#000" stroke-width=".22">
<path d="M121 197.7h15.7M121.1 196.3l.2 .1a.51 .51 0 0 1-.3 .8M121.2 195.6h15.7M121.2 198.6h1.9v3.4h-1.9zM121.2 198.6l.3 .3M121.9 198.9h.5v2.9h-.5zM121.9 198.9h-.4v2.9h.4M122.9 198.9v2.9h-.5M123.1 198.6l-.2 .3h-.5M123.9 198.6h1.8v3.4h-1.8zM123.9 198.6l.2 .3M124.5 198.9h.6v2.9h-.6z"/>
<path d="M124.5 198.9h-.4v2.9h.4M125.5 198.9v2.9h-.4M125.7 198.6l-.2 .3h-.4M126.5 198.6h1.9v3.4h-1.9zM126.5 198.6l.2 .3M127.1 198.9h.6v2.9h-.6zM127.1 198.9h-.4v2.9h.4M127.2 198.9h.5v2.9h-.5zM128.1 198.9v2.9h-.4M128.4 198.6l-.3 .3h-.4M129.1 198.6h1.9v3.4h-1.9zM129.1 198.6l.2 .3"/>
<path d="M129.8 198.9h.5v2.9h-.5zM129.8 198.9h-.5v2.9h.5M129.8 198.9h.1M130.7 198.9v2.9h-.4M131 198.6l-.3 .3h-.4M131.7 198.6h1.9v3.4h-1.9zM131.7 198.6l.3 .3M132.4 198.9h.5v2.9h-.5zM132.4 198.9h-.4v2.9h.4M133.4 198.9v2.9h-.5M133.6 198.6l-.2 .3h-.5M134.4 198.6h1.8v3.4h-1.8z"/>
<path d="M134.4 198.6l.2 .3M135 198.9h.6v2.9h-.6zM135 198.9h-.4v2.9h.4M135 198.9h.1M135 198.9h.5v2.9h-.5zM135.6 198.9h-.1M136 198.9v2.9h-.5M136.2 198.6l-.2 .3h-.4M136.8 196.3h-.5l-.2 .2 .1 .6 .6 .1M120.5 203.4h15.8M120.6 202.9h15.7M121.5 201.8l-.3 .2"/>
<path d="M121.9 201.8h.1M122.4 201.8h.1M122.9 201.8l.2 .2M124.1 201.8l-.2 .2M124.5 201.8h.1M125.1 201.8h.1M125.5 201.8l.2 .2M126.7 201.8l-.2 .2M127.2 201.8h-.1M127.4 200.1l.2 .2-.2 .2-.1-.3zM127.7 201.8h.1M128.1 201.8l.3 .2"/>
<path d="M129.3 201.8l-.2 .2M130.3 201.8h.1M130.7 201.8l.3 .2M132 201.8l-.3 .2M132.4 201.8h.1M132.9 201.8h.1M133.4 201.8l.2 .2M134.6 201.8l-.2 .2M136 201.8l.2 .2"/>
<circle cx="123.5" cy="196.7" r=".51"/>
<circle cx="126.1" cy="196.7" r=".51"/>
<circle cx="128.7" cy="196.7" r=".51"/>
<circle cx="131.4" cy="196.7" r=".51"/>
<circle cx="134" cy="196.7" r=".51"/>
<circle cx="122.2" cy="200.3" r=".19"/>
<circle cx="124.8" cy="200.3" r=".2"/>
<circle cx="130" cy="200.3" r=".19"/>
<circle cx="132.7" cy="200.3" r=".2"/>
<circle cx="135.3" cy="200.3" r=".19"/>
</g>
<text font-size="5.6" x="78.1" y="16.4">TEMT1000, TEMT1020, TEMT1030, TEMT1040</text>
<text font-size="4.9" x="147.5" y="24">Vishay Semiconductors</text>
<text font-size="4.2" x="60" y="23.1">Silicon NPN Phototransistor, RoHS Compliant</text>
<g font-size="3.5">
<text x="20.6" y="37.3">PACKAGE DIMENSIONS in millimeters: TEMT1040</text>
<text x="20.6" y="150.1">REEL DIMENSIONS in millimeters</text>
</g>
<g font-size="2.8">
<text x="20.6" y="264.9">Document Number: 81554</text>
<text x="20.6" y="268.1">Rev. 1.6, 09-Sep-08</text>
<text x="68.3" y="264.9">For technical questions, contact: detectortechsupport@vishay.com</text>
<text x="178.2" y="264.9">www.vishay.com</text>
<text x="194" y="268.1">481</text>
</g>
<g font-size="2.4" fill="#231f20">
<text x="62.5" y="157.9">16</text>
<text x="87" y="159">Unreel direction</text>
<text x="110.5" y="161.7" transform="rotate(60 110.5 161.7)">2 .5</text>
<text x="130" y="161.7">X</text>
<text x="47.7" y="165.4" transform="rotate(-90 47.7 165.4)">60.2</text>
<text x="131.8" y="185">coming out from reel</text>
<text x="131.8" y="182">Tape position</text>
<text x="41.1" y="186.7" transform="rotate(-90 41.1 186.7)">178</text>
<text x="139.3" y="201.1">X</text>
<text x="62.7" y="208.6">13.2</text>
<text x="87.6" y="204.5" transform="rotate(-52 87.6 204.5)">13</text>
<text x="107.3" y="209.2">Label posted here</text>
<text x="52.6" y="219.5">Leader and trailer tape:</text>
<text x="74.8" y="225.1">Parts mounted</text>
<text x="115.2" y="224.4">Empty leader (400 mm, min.)</text>
<text x="79.3" y="245.2">Direction of pulling out</text>
<text x="130.5" y="243.9">Drawing-No.: 9.800-5080.01-4</text>
<text x="68.4" y="250.4">Empty trailer (200 mm, min.)</text>
<text x="130.5" y="247.6">Issue: 3; 11.06.08</text>
</g>
<g font-size="1.8">
<text x="52.8" y="141.6">16500</text>
<text x="130.7" y="252.4">18033</text>
</g>
<g font-size="1.8" fill="#231f20">
<text x="47.1" y="159.7" transform="rotate(-90 47.1 159.7)">±0.5</text>
<text x="65.9" y="157.3">±0.2</text>
<text x="113.2" y="165.7" transform="rotate(60 113.2 165.7)">±0.5</text>
<text x="40.5" y="181.9" transform="rotate(-90 40.5 181.9)">±1</text>
<text x="89" y="201.7" transform="rotate(-52 89 201.7)">± 0.5</text>
<text x="68.4" y="208">±1.5</text>
</g>
</svg>
